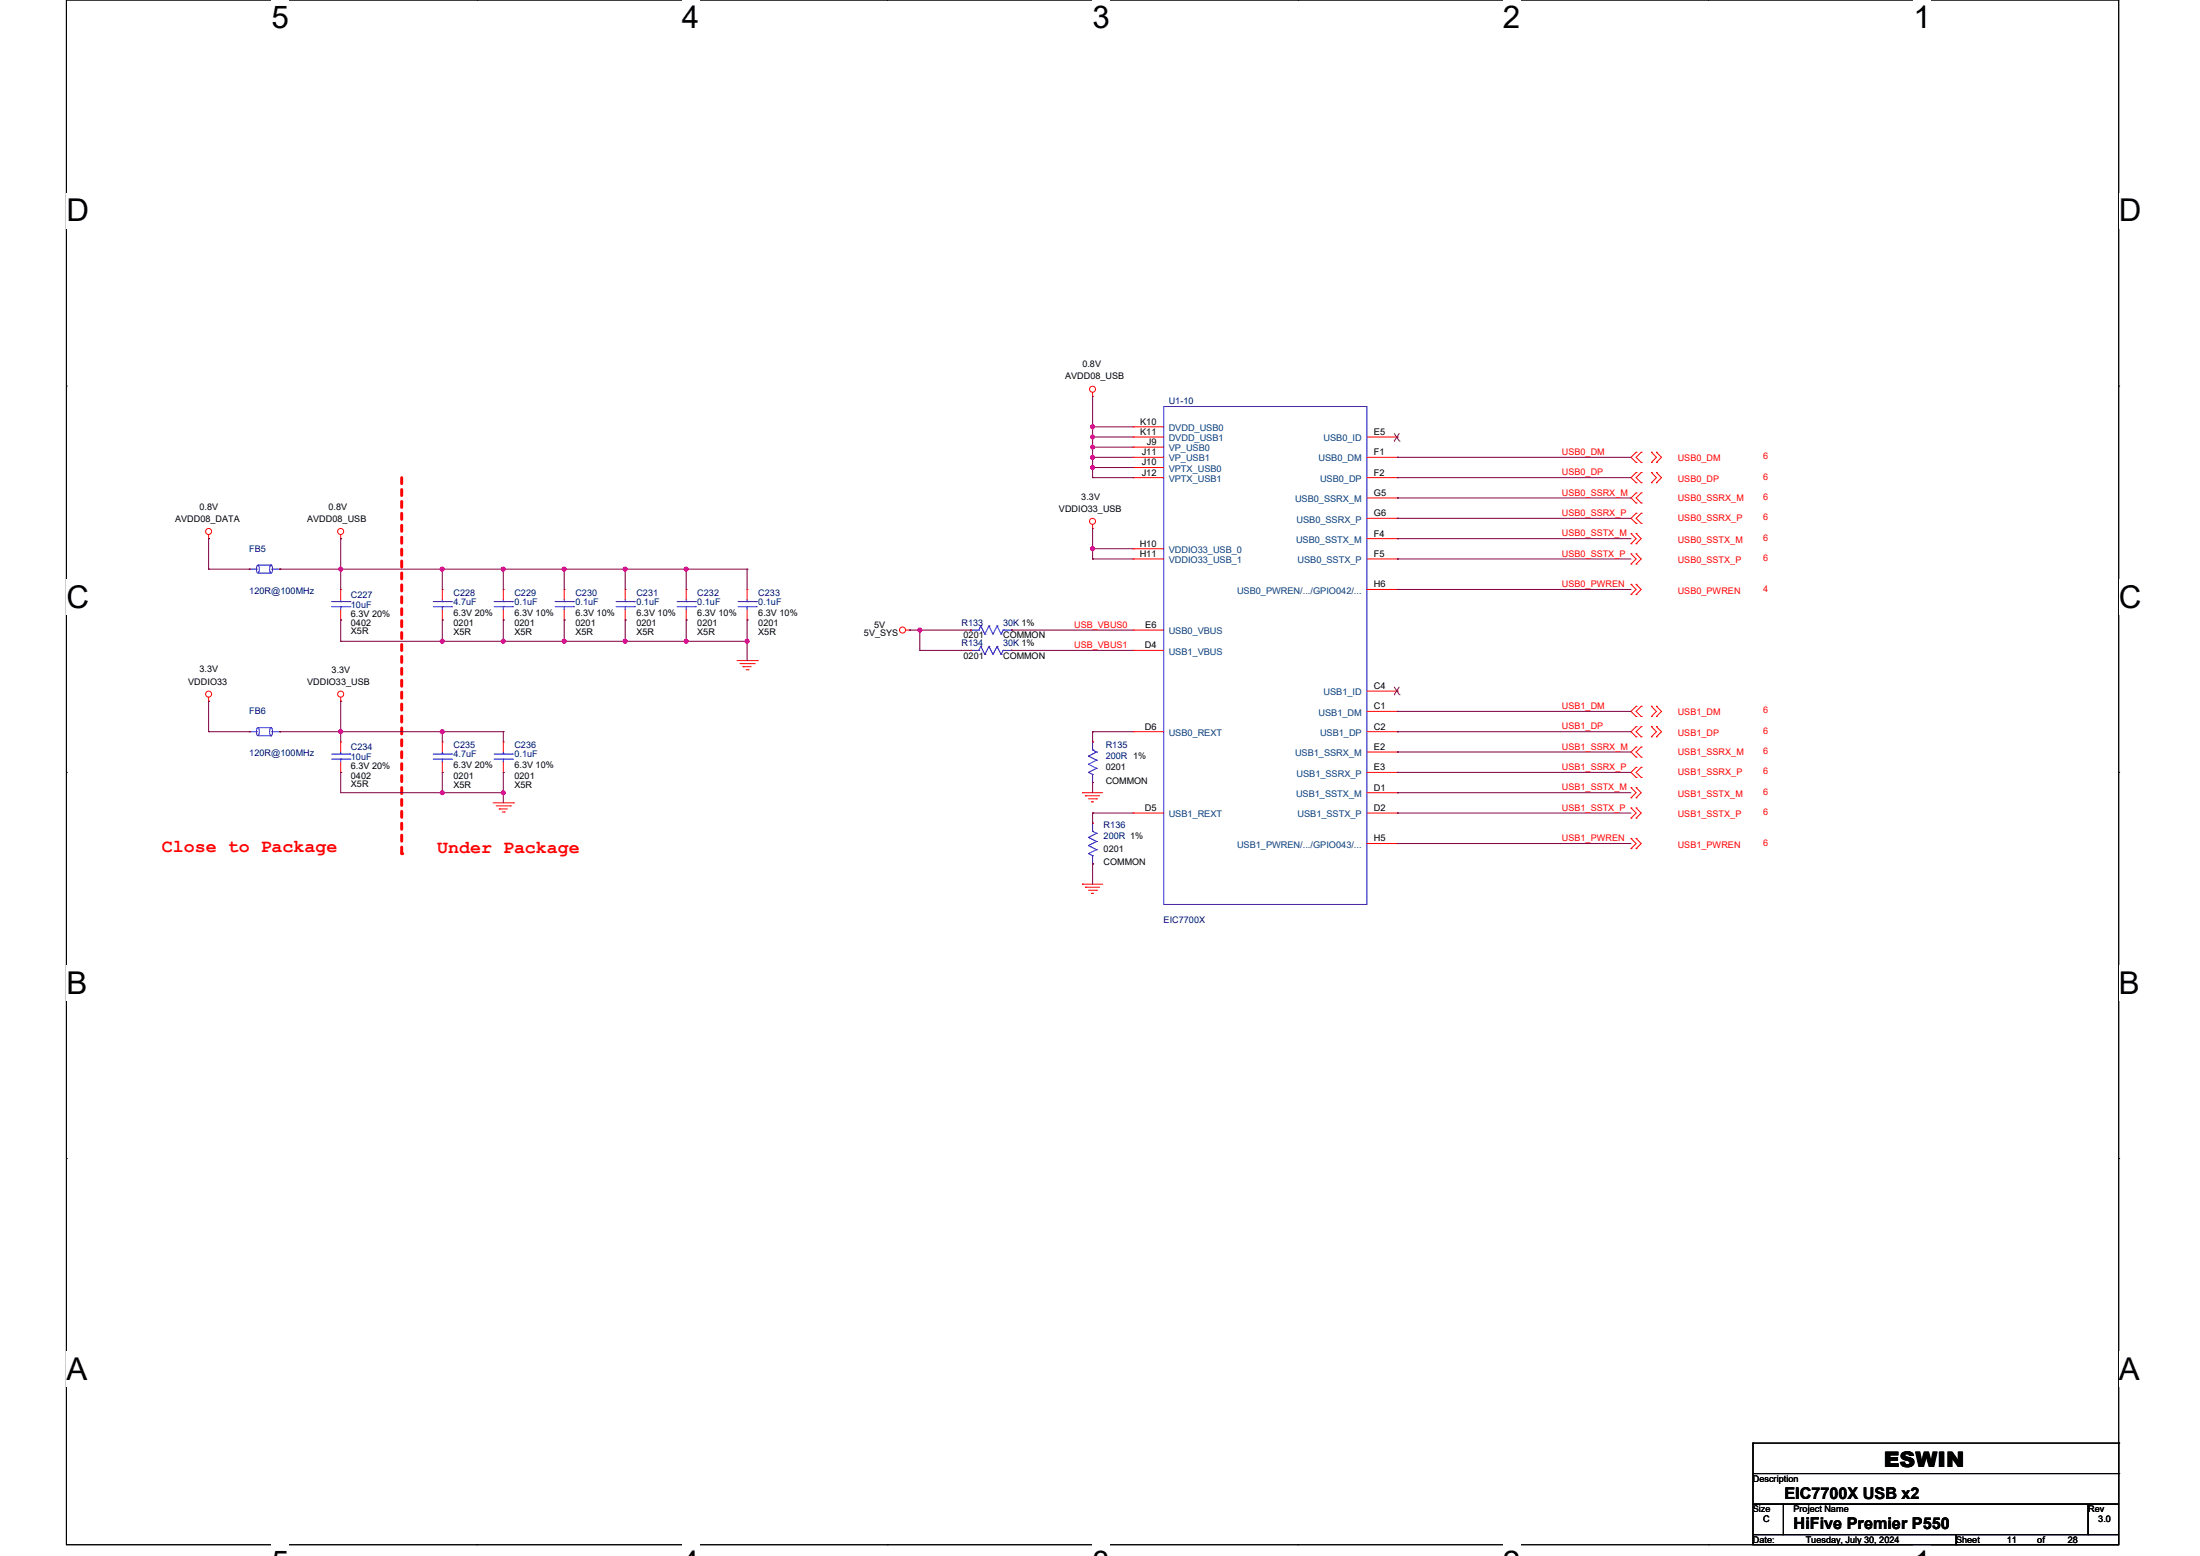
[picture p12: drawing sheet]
<svg xmlns="http://www.w3.org/2000/svg" width="297mm" height="210mm" viewBox="0 0 297 210" stroke-linecap="round" stroke-linejoin="round" font-family="sans-serif">
<path d="M9 0h277v208.5h-277z" fill="none" stroke="#000" stroke-width=".14"/>
<g fill="#fff">
<path d="M36.7 0h2.3v4.7h-2.3z"/>
<path d="M36.7 208.5h2.3v1.5h-2.3z"/>
</g>
<path d="M64.4 0h.1M64.4 208.5h.1" fill="none" stroke="#000" stroke-width=".14"/>
<g fill="#fff">
<path d="M92.1 0h2.3v4.7h-2.3z"/>
<path d="M92.1 208.5h2.3v1.5h-2.3z"/>
</g>
<path d="M119.8 0h.1M119.8 208.5h.1" fill="none" stroke="#000" stroke-width=".14"/>
<g fill="#fff">
<path d="M147.5 0h2.3v4.7h-2.3z"/>
<path d="M147.5 208.5h2.3v1.5h-2.3z"/>
</g>
<path d="M175.2 0h.1M175.2 208.5h.1" fill="none" stroke="#000" stroke-width=".14"/>
<g fill="#fff">
<path d="M202.9 0h2.3v4.7h-2.3z"/>
<path d="M202.9 208.5h2.3v1.5h-2.3z"/>
</g>
<path d="M230.6 0h.1M230.6 208.5h.1" fill="none" stroke="#000" stroke-width=".14"/>
<g fill="#fff">
<path d="M258.3 0h2.4v4.7h-2.4z"/>
<path d="M258.3 208.5h2.4v1.5h-2.4z"/>
<path d="M9 26.1h3v4.7h-3z"/>
<path d="M286 26.1h3.1v4.7h-3.1z"/>
<path d="M9 78.2h3v4.7h-3z"/>
<path d="M286 78.2h3.1v4.7h-3.1z"/>
</g>
<path d="M9 52.1h.1M286 52.1h.1" fill="none" stroke="#000" stroke-width=".14"/>
<g fill="#fff">
<path d="M9 130.3h2.8v4.7h-2.8z"/>
<path d="M286 130.3h2.9v4.7h-2.9z"/>
</g>
<path d="M9 104.2h.1M286 104.2h.1" fill="none" stroke="#000" stroke-width=".14"/>
<g fill="#fff">
<path d="M9 182.4h2.8v4.7h-2.8z"/>
<path d="M286 182.4h2.9v4.7h-2.9z"/>
</g>
<path d="M9 156.4h.1M286 156.4h.1" fill="none" stroke="#000" stroke-width=".14"/>
<path d="M54.2 64.5v50.7" fill="none" stroke="#f00" stroke-width=".4" stroke-dasharray=".8 .8"/>
<circle cx="54.2" cy="115.2" r=".2" fill="#f00" stroke-dasharray=".8 .8"/>
<g fill="none" stroke="#f00" stroke-width=".14">
<path d="M147.5 53.5h.1M147.5 52.9v.6M153 57.6h.1M153 59h.1M153 57.6h4.1M153 59h4.1M184.5 59h4.1M188.6 59h.1M28.2 72.7h.1M28.2 72.1v.6M33.7 76.8h.1M37.8 76.8h.1"/>
<path d="M46 72.7h.1M46 79.6h.1M46 72.1v.6M46 79.6v1.3M59.7 79.6h.1M59.7 79.6v1.3M67.9 79.6h.1M67.9 79.6v1.3M76.2 79.6h.1M76.2 79.6v1.3M84.4 79.6h.1M84.4 79.6v1.3"/>
<path d="M92.6 79.6h.1M92.6 79.6v1.3M100.9 79.6h.1M100.9 79.6v1.3M147.5 71.3h.1M147.5 70.8v.5M153 60.3h.1M153 61.7h.1M153 63.1h.1M153 64.5h.1M153 74.1h.1M153 75.4h.1"/>
<path d="M153 60.3h4.1M153 61.7h4.1M153 63.1h4.1M153 64.5h4.1M153 74.1h4.1M153 75.4h4.1M184.5 61.7h4.1M184.5 64.5h4.1M184.5 75.4h4.1M184.5 67.2h4.1M184.5 70h4.1M184.5 72.7h4.1"/>
<path d="M184.5 79.6h4.1M188.6 61.7h.1M188.6 64.5h.1M188.6 67.2h.1M188.6 70h.1M188.6 72.7h.1M188.6 75.4h.1M188.6 79.6h.1M220.2 73.4h.1M220.2 72h.1M220.2 76.1h.1M220.2 74.8h.1"/>
<path d="M220.2 78.9h.1M220.2 72l.7 .7-.7 .7M220.2 74.8l.7 .6-.7 .7M220.2 78.9l.7 .7-.7 .6M220.9 66.5h.1M220.9 67.9h.1M220.9 69.3h.1M220.9 70.6h.1M220.9 73.4h.1M220.9 72h.1M220.9 76.1h.1M220.9 74.8h.1"/>
<path d="M220.9 61h.1M220.9 62.4h.1M220.9 63.8h.1M220.9 65.2h.1M220.9 78.9h.1M220.9 66.5l-.7 .7 .7 .7M220.9 69.3l-.7 .7 .7 .6M220.9 72l.7 .7-.7 .7M220.9 74.8l.7 .6-.7 .7M220.9 61l-.7 .7 .7 .7M220.9 63.8l-.7 .7 .7 .7M220.9 78.9l.7 .7-.7 .6"/>
<path d="M221.6 67.9h.1M221.6 66.5h.1M221.6 70.6h.1M221.6 69.3h.1M221.6 62.4h.1M221.6 61h.1M221.6 65.2h.1M221.6 63.8h.1M221.6 66.5l-.7 .7 .7 .7M221.6 69.3l-.7 .7 .7 .6M221.6 61l-.7 .7 .7 .7M221.6 63.8l-.7 .7 .7 .7"/>
<path d="M222.9 62.4h.1M222.9 61h.1M222.9 65.2h.1M222.9 63.8h.1M222.9 61l.7 .7-.7 .7M222.9 63.8l.7 .7-.7 .7M223.6 62.4h.1M223.6 61h.1M223.6 65.2h.1M223.6 63.8h.1M223.6 61l.7 .7-.7 .7M223.6 63.8l.7 .7-.7 .7"/>
<path d="M28.2 94.6h.1M28.2 94.1v.5M33.7 98.8h.1M37.8 98.8h.1M46 94.6h.1M46 83.7h.1M46 82.3v1.4M46 94.1v.5M59.7 83.7h.1M59.7 82.3v1.4M67.9 83.7h.1M67.9 82.3v1.4"/>
<path d="M76.2 83.7h.1M76.2 82.3v1.4M84.4 83.7h.1M84.4 82.3v1.4M92.6 83.7h.1M92.6 82.3v1.4M99.5 89.2h2.7M99.9 89.6h1.9M100.3 90h.1M100.3 90h1.1M100.7 90.4h.3M100.9 83.7h.1"/>
<path d="M100.9 82.3v1.4M101 90.4h.1M101.8 89.6h.1M102.2 89.2h.1M122.3 85h.5M122.8 85h.1M131 85h.1M131 87.8h.1M136.5 85h.1M136.5 87.8h.1M153 85h.1M153 87.8h.1"/>
<path d="M153 98.8h.1M153 85h4.1M153 87.8h4.1M153 98.8h4.1M184.5 98.8h4.1M184.5 93.3h4.1M184.5 96h4.1M188.6 93.3h.1M188.6 96h.1M188.6 98.8h.1M220.2 80.2h.1M220.9 95.3h.1"/>
<path d="M220.9 96.7h.1M220.9 98.1h.1M220.9 99.4h.1M220.9 80.2h.1M220.9 95.3l-.7 .7 .7 .7M220.9 98.1l-.7 .7 .7 .6M221.6 96.7h.1M221.6 95.3h.1M221.6 99.4h.1M221.6 98.1h.1M221.6 95.3l-.7 .7 .7 .7M221.6 98.1l-.7 .7 .7 .6"/>
<path d="M222.9 96.7h.1M222.9 95.3h.1M222.9 99.4h.1M222.9 98.1h.1M222.9 95.3l.7 .7-.7 .7M222.9 98.1l.7 .7-.7 .6M223.6 96.7h.1M223.6 95.3h.1M223.6 99.4h.1M223.6 98.1h.1M223.6 95.3l.7 .7-.7 .7M223.6 98.1l.7 .7-.7 .6"/>
<path d="M46 100.1h.1M46 104.2h.1M46 100.1v1.4M46 102.9v1.3M59.7 100.1h.1M59.7 104.2h.1M59.7 100.1v1.4M59.7 102.9v1.3M66.6 108.4h2.7M67 108.8h1.9M67.4 109.2h.1M67.4 109.2h1.1"/>
<path d="M67.8 109.6h.3M67.9 100.1h.1M67.9 104.2h.1M67.9 100.1v1.4M67.9 102.9v1.3M68.1 109.6h.1M68.9 108.8h.1M69.3 108.4h.1M146.1 119.3h.1M146.1 107h.1M146.1 119.3h2.8M146.1 107h2.8"/>
<path d="M146.5 119.7h.1M146.5 107.4h.1M146.5 119.7h2M146.5 107.4h2M146.9 107.8h1.1M147.4 108.2h.1M147.4 108.2h.2M147.5 111.1h.1M147.5 116.6h.1M147.5 100.1h.1M147.5 105.6h.1M148 107.8h.1"/>
<path d="M153 109.7h.1M153 109.7h4.1M184.5 107h4.1M184.5 109.7h4.1M184.5 101.5h4.1M184.5 104.2h4.1M184.5 113.8h4.1M188.6 101.5h.1M188.6 104.2h.1M188.6 107h.1M188.6 109.7h.1M188.6 113.8h.1"/>
<path d="M220.2 107.7h.1M220.2 106.3h.1M220.2 110.4h.1M220.2 109h.1M220.2 114.5h.1M220.2 113.2h.1M220.2 106.3l.7 .7-.7 .7M220.2 109l.7 .7-.7 .7M220.2 113.2l.7 .6-.7 .7M220.9 100.8h.1M220.9 102.2h.1M220.9 103.6h.1"/>
<path d="M220.9 104.9h.1M220.9 107.7h.1M220.9 106.3h.1M220.9 110.4h.1M220.9 109h.1M220.9 114.5h.1M220.9 113.2h.1M220.9 100.8l-.7 .7 .7 .7M220.9 103.6l-.7 .6 .7 .7M220.9 106.3l.7 .7-.7 .7M220.9 109l.7 .7-.7 .7M220.9 113.2l.7 .6-.7 .7"/>
<path d="M221.6 102.2h.1M221.6 100.8h.1M221.6 104.9h.1M221.6 103.6h.1M221.6 100.8l-.7 .7 .7 .7M221.6 103.6l-.7 .6 .7 .7M146.9 120.2h1.1M147.4 120.6h.1M147.4 120.6h.2M148 120.2h.1"/>
<circle cx="147.5" cy="52.5" r=".4"/>
<circle cx="28.2" cy="71.7" r=".4"/>
<circle cx="46" cy="71.7" r=".41"/>
<circle cx="147.5" cy="70.4" r=".4"/>
<circle cx="28.2" cy="93.7" r=".4"/>
<circle cx="46" cy="93.7" r=".41"/>
<circle cx="121.8" cy="85" r=".41"/>
</g>
<path d="M236.7 198.9h49.3v4.1h-49.3zM236.7 194.8h.1M236.7 194.8v4.1M236.7 194.8h49.3M286 194.8h.1M286 198.9h.1M286 194.8v4.1M236.7 203h4.1v4.1h-4.1zM236.7 207.1h27.4v1.4h-27.4zM240.8 203h41.1v4.1h-41.1zM264.1 207.1h21.9v1.4h-21.9zM281.9 203h4.1v4.1h-4.1z" fill="none" stroke="#000" stroke-width=".14"/>
<g fill="none" stroke="#00f" stroke-width=".14">
<path d="M157.1 54.9h27.4v67.2h-27.4zM33.7 76.8h.1M33.7 76.8h1M34.7 76.3h.1a.84 .84 0 0 1 0 1 .83 .83 0 0 1-.1-1zM34.9 77.4h1.6M34.9 76.3h1.6M36.5 76.3h.1a.82 .82 0 0 1 0 1 .81 .81 0 0 1-.1-1zM36.5 77.4h.1M36.5 76.3h.1M36.7 76.8h1.1M37.8 76.8h.1M33.7 98.8h.1"/>
<path d="M33.7 98.8h1M34.7 98.3l.1-.1a.86 .86 0 0 1 0 1.1 .84 .84 0 0 1-.1-1zM34.9 99.3h1.6M34.9 98.2h1.6M36.5 98.3l.1-.1a.84 .84 0 0 1 0 1.1 .82 .82 0 0 1-.1-1zM36.5 99.3h.1M36.5 98.2h.1M36.7 98.8h1.1M37.8 98.8h.1M44.8 81.9h2.4M44.8 81.2h2.4M46 81.2h.1"/>
<path d="M46 81.9h.1M46 80.9v.3M46 81.9v.4M47.2 81.9h.1M47.2 81.2h.1M58.5 81.9h2.4M58.5 81.2h2.4M59.7 81.2h.1M59.7 81.9h.1M59.7 80.9v.3M59.7 81.9v.4M60.9 81.9h.1"/>
<path d="M60.9 81.2h.1M66.7 81.9h2.5M66.7 81.2h2.5M67.9 81.2h.1M67.9 81.9h.1M67.9 80.9v.3M67.9 81.9v.4M69.2 81.9h.1M69.2 81.2h.1M74.9 81.9h2.5M74.9 81.2h2.5M76.2 81.2h.1"/>
<path d="M76.2 81.9h.1M76.2 80.9v.3M76.2 81.9v.4M77.4 81.9h.1M77.4 81.2h.1M83.2 81.9h2.4M83.2 81.2h2.4M84.4 81.2h.1M84.4 81.9h.1M84.4 80.9v.3M84.4 81.9v.4M85.6 81.9h.1"/>
<path d="M85.6 81.2h.1M91.4 81.9h2.5M91.4 81.2h2.5M92.6 81.2h.1M92.6 81.9h.1M92.6 80.9v.3M92.6 81.9v.4M93.9 81.9h.1M93.9 81.2h.1M99.6 81.9h2.5M99.6 81.2h2.5M100.9 81.2h.1"/>
<path d="M100.9 81.9h.1M100.9 80.9v.3M100.9 81.9v.4M102.1 81.9h.1M102.1 81.2h.1M131 85h.1M131 87.8h.1M131 85h1.1M131 87.8h1.1M132.1 85h.1M132.1 87.8h.1M132.4 84.5h.1"/>
<path d="M132.4 87.2h.1M132.4 84.5l-.3 .5M132.4 84.5l.6 1.1M132.4 87.2l-.3 .6M132.4 87.2l.6 1.1M133 85.6h.1M133 88.3h.1M133.5 84.5h.1M133.5 87.2h.1M133.5 84.5l.6 1.1 .5-1.1M133.5 84.5l-.5 1.1M133.5 87.2l.6 1.1 .5-1.1"/>
<path d="M133.5 87.2l-.5 1.1M134.6 84.5h.1M134.6 87.2h.1M134.6 84.5l.5 1.1M134.6 87.2l.5 1.1M135.1 85.6h.1M135.1 88.3h.1M135.4 85h.1M135.4 87.8h.1M135.4 85l-.3 .6M135.4 85h1.1M135.4 87.8l-.3 .5"/>
<path d="M135.4 87.8h1.1M136.5 85h.1M136.5 87.8h.1M44.8 102.5h2.4M44.8 101.8h2.4M46 101.8h.1M46 102.5h.1M46 101.5v.3M46 102.5v.4M47.2 102.5h.1M47.2 101.8h.1M58.5 102.5h2.4"/>
<path d="M58.5 101.8h2.4M59.7 101.8h.1M59.7 102.5h.1M59.7 101.5v.3M59.7 102.5v.4M60.9 102.5h.1M60.9 101.8h.1M66.7 102.5h2.5M66.7 101.8h2.5M67.9 101.8h.1M67.9 102.5h.1M67.9 101.5v.3"/>
<path d="M67.9 102.5v.4M69.2 102.5h.1M69.2 101.8h.1M146.9 115.2h.1M146.9 113h.1M146.9 104.2h.1M146.9 102h.1M146.9 115.2l.6 .3M146.9 113l1.1 .6M146.9 104.2l.6 .3M146.9 102l1.1 .6M147.5 115.5h.1"/>
<path d="M147.5 112.2h.1M147.5 111.1h.1M147.5 116.6h.1M147.5 104.5h.1M147.5 101.2h.1M147.5 100.1h.1M147.5 105.6h.1M147.5 112.2l.5 .3M147.5 100.1v1.1M147.5 104.5v1.1M147.5 111.1v1.1M147.5 115.5v1.1"/>
<path d="M147.5 101.2l.5 .3M148 114.7h.1M148 113.6h.1M148 112.5h.1M148 103.7h.1M148 102.6h.1M148 101.5h.1M148 113.6l-1.1 .5 1.1 .6M148 114.7l-1.1 .5M148 112.5l-1.1 .5M148 102.6l-1.1 .5 1.1 .6M148 103.7l-1.1 .5"/>
<path d="M148 101.5l-1.1 .5"/>
</g>
<path d="M188.2 59.5h.1M188.2 58.5l.7 1M188.9 59.5h.1M188.9 58.5l-.7 1M188.2 93.8h.1M188.2 92.7l.7 1.1M188.9 93.8h.1M188.9 92.7l-.7 1.1" fill="none" stroke="#804000" stroke-width=".14"/>
<g fill="none" stroke="#800040" stroke-width=".14">
<path d="M147.5 57.6h.1M147.5 59h.1M147.5 57.6h5.5M147.5 53.5v11M147.5 59h5.5M28.2 72.7h.1M28.2 76.8h.1M28.2 72.7v4.1M28.2 76.8h5.5M37.8 76.8h63.1M46 76.8h.1M46 72.7h.1"/>
<path d="M46 72.7v6.9M59.7 76.8h.1M59.7 76.8v2.8M67.9 76.8h.1M67.9 76.8v2.8M76.2 76.8h.1M76.2 76.8v2.8M84.4 76.8h.1M84.4 76.8v2.8M92.6 76.8h.1M92.6 76.8v2.8M100.9 76.8h.1"/>
<path d="M100.9 76.8v2.8M147.5 74.1h.1M147.5 75.4h.1M147.5 60.3h.1M147.5 61.7h.1M147.5 63.1h.1M147.5 64.5h.1M147.5 74.1h5.5M147.5 71.3v4.1M147.5 75.4h5.5M147.5 61.7h5.5M147.5 64.5h5.5"/>
<path d="M147.5 60.3h5.5M147.5 63.1h5.5M153 64.5h.1M188.6 61.7h.1M188.6 64.5h.1M188.6 67.2h.1M188.6 70h.1M188.6 72.7h.1M188.6 75.4h.1M188.6 79.6h.1M188.6 75.4h31.6M188.6 61.7h31.6"/>
<path d="M188.6 64.5h31.6M188.6 67.2h31.6M188.6 70h31.6M188.6 72.7h31.6M188.6 79.6h31.6M28.2 94.6h.1M28.2 98.8h.1M28.2 98.8h5.5M28.2 94.6v4.2M37.8 98.8h30.1M46 86.6h.1M46 83.7h.1"/>
<path d="M46 94.6h.1M46 98.8h.1M46 83.7v2.9M46 94.6v5.5M46 86.6h54.9M59.7 86.6h.1M59.7 83.7h.1M59.7 98.8h.1M59.7 83.7v2.9M59.7 98.8v1.3M67.9 86.6h.1M67.9 83.7h.1"/>
<path d="M67.9 98.8h.1M67.9 83.7v2.9M67.9 98.8v1.3M76.2 83.7h.1M76.2 86.6h.1M76.2 83.7v2.9M84.4 83.7h.1M84.4 86.6h.1M84.4 83.7v2.9M92.6 83.7h.1M92.6 86.6h.1M92.6 83.7v2.9"/>
<path d="M100.9 83.7h.1M100.9 86.6h.1M100.9 83.7v5.5M122.8 85h.1M122.8 85h8.2M124.2 87.8h.1M124.2 85h.1M124.2 87.8h6.8M124.2 85v2.8M136.5 87.8h.1M136.5 85h.1M136.5 87.8h16.5"/>
<path d="M136.5 85h16.5M147.5 98.8h.1M147.5 98.8v1.3M147.5 98.8h5.5M188.6 96h.1M188.6 98.8h.1M188.6 98.8h31.6M188.6 96h31.6M46 104.2h.1M46 104.2v2.8h21.9M59.7 107h.1M59.7 104.2h.1"/>
<path d="M59.7 104.2v2.8M67.9 104.2h.1M67.9 107h.1M67.9 104.2v4.2M147.5 109.7h.1M147.5 116.6h.1M147.5 105.6h.1M147.5 105.6v1.4M147.5 109.7v1.4M147.5 116.6v2.7M147.5 109.7h5.5M188.6 101.5h.1"/>
<path d="M188.6 104.2h.1M188.6 107h.1M188.6 109.7h.1M188.6 113.8h.1M188.6 109.7h31.6M188.6 101.5h31.6M188.6 104.2h31.6M188.6 107h31.6M188.6 113.8h31.6"/>
</g>
<g fill="#f0f" stroke="#f0f" stroke-width=".14">
<circle cx="147.5" cy="74.1" r=".27"/>
<circle cx="67.9" cy="86.5" r=".27"/>
<circle cx="59.7" cy="86.5" r=".27"/>
<circle cx="46" cy="76.8" r=".27"/>
<circle cx="84.4" cy="86.5" r=".27"/>
<circle cx="76.2" cy="86.5" r=".27"/>
<circle cx="100.9" cy="86.5" r=".27"/>
<circle cx="92.6" cy="86.5" r=".27"/>
<circle cx="46" cy="98.7" r=".27"/>
<circle cx="147.5" cy="57.6" r=".27"/>
<circle cx="147.5" cy="59" r=".27"/>
<circle cx="147.5" cy="60.3" r=".27"/>
<circle cx="147.5" cy="61.7" r=".27"/>
<circle cx="147.5" cy="63.1" r=".27"/>
<circle cx="92.6" cy="76.8" r=".27"/>
<circle cx="84.4" cy="76.8" r=".27"/>
<circle cx="76.2" cy="76.8" r=".27"/>
<circle cx="67.9" cy="76.8" r=".27"/>
<circle cx="59.7" cy="76.8" r=".27"/>
<circle cx="59.7" cy="98.7" r=".27"/>
<circle cx="67.9" cy="107" r=".27"/>
<circle cx="59.7" cy="107" r=".27"/>
<circle cx="124.2" cy="85" r=".27"/>
</g>
<g font-size="4.2">
<text x="36.7" y="3.8">5</text>
<text x="92.1" y="3.8">4</text>
<text x="147.5" y="3.8">3</text>
<text x="202.9" y="3.8">2</text>
<text x="258.3" y="3.8">1</text>
<text x="9" y="29.9">D</text>
<text x="286" y="29.9">D</text>
<text x="9" y="82">C</text>
<text x="286" y="82">C</text>
<text x="9" y="134.1">B</text>
<text x="286" y="134.1">B</text>
<text x="9" y="186.2">A</text>
<text x="286" y="186.2">A</text>
</g>
<text font-size="2.9" x="254.3" y="197.9">ESWIN</text>
<g font-size="2.5" fill="#f00">
<text x="21.9" y="115">Close to Package</text>
<text x="59" y="115.1">Under Package</text>
</g>
<g font-size="2.2">
<text x="240.9" y="202.3">EIC7700X USB x2</text>
<text x="242.1" y="206.4">HiFive Premier P550</text>
</g>
<g font-size="1.2">
<text x="143.8" y="51.2">AVDD08_USB</text>
<text x="146.1" y="49.5">0.8V</text>
<text x="153.9" y="57.3">K10</text>
<text x="153.9" y="58.7">K11</text>
<text x="185.5" y="58.7">E5</text>
<text x="154.1" y="61.4">J11</text>
<text x="154.1" y="62.8">J10</text>
<text x="154.1" y="64.2">J12</text>
<text x="154.8" y="60.1">J9</text>
<text x="185.5" y="61.4">F1</text>
<text x="185.5" y="64.2">F2</text>
<text x="23.6" y="70.5">AVDD08_DATA</text>
<text x="26.9" y="68.9">0.8V</text>
<text x="41.5" y="70.5">AVDD08_USB</text>
<text x="44.4" y="68.9">0.8V</text>
<text x="143" y="69.1">VDDIO33_USB</text>
<text x="146" y="67.5">3.3V</text>
<text x="185.5" y="66.9">G5</text>
<text x="185.5" y="69.7">G6</text>
<text x="153.9" y="73.8">H10</text>
<text x="153.9" y="75.2">H11</text>
<text x="185.5" y="72.4">F4</text>
<text x="185.5" y="75.2">F5</text>
<text x="47.4" y="83.3">6.3V 20%</text>
<text x="61.2" y="83.1">6.3V 20%</text>
<text x="69.4" y="83.1">6.3V 10%</text>
<text x="77.7" y="83.1">6.3V 10%</text>
<text x="85.9" y="83.1">6.3V 10%</text>
<text x="94.1" y="83.1">6.3V 10%</text>
<text x="102.4" y="83.1">6.3V 10%</text>
<text x="185.5" y="79.3">H6</text>
<text x="47.4" y="84.5">0402</text>
<text x="47.4" y="85.6">X5R</text>
<text x="61.2" y="84.5">0201</text>
<text x="61.2" y="85.7">X5R</text>
<text x="69.4" y="84.5">0201</text>
<text x="69.4" y="85.7">X5R</text>
<text x="77.7" y="84.5">0201</text>
<text x="77.7" y="85.7">X5R</text>
<text x="85.9" y="84.5">0201</text>
<text x="85.9" y="85.7">X5R</text>
<text x="94.1" y="84.5">0201</text>
<text x="94.1" y="85.7">X5R</text>
<text x="102.4" y="84.5">0201</text>
<text x="102.4" y="85.7">X5R</text>
<text x="116.6" y="85.9">5V_SYS</text>
<text x="118" y="84.8">5V</text>
<text x="130.1" y="86.1">0201</text>
<text x="130.1" y="88.9">0201</text>
<text x="135.4" y="86.1">COMMON</text>
<text x="135.4" y="88.9">COMMON</text>
<text x="154.6" y="87.5">D4</text>
<text x="154.6" y="84.8">E6</text>
<text x="25.4" y="92.4">VDDIO33</text>
<text x="26.9" y="90.7">3.3V</text>
<text x="41.5" y="92.4">VDDIO33_USB</text>
<text x="44.8" y="90.8">3.3V</text>
<text x="185.5" y="93">C4</text>
<text x="185.5" y="95.7">C1</text>
<text x="154.6" y="98.5">D6</text>
<text x="185.5" y="98.5">C2</text>
<text x="185.5" y="101.2">E2</text>
<text x="47.4" y="103.8">6.3V 20%</text>
<text x="47.4" y="105.1">0402</text>
<text x="47.4" y="106.2">X5R</text>
<text x="61.2" y="103.7">6.3V 20%</text>
<text x="61.2" y="105.1">0201</text>
<text x="61.2" y="106.3">X5R</text>
<text x="69.4" y="103.7">6.3V 10%</text>
<text x="69.4" y="105.1">0201</text>
<text x="69.4" y="106.3">X5R</text>
<text x="149.3" y="104">0201</text>
<text x="149.3" y="105.7">COMMON</text>
<text x="185.5" y="104">E3</text>
<text x="185.5" y="106.7">D1</text>
<text x="154.6" y="109.4">D5</text>
<text x="185.5" y="109.4">D2</text>
<text x="185.5" y="113.6">H5</text>
<text x="149" y="114.9">0201</text>
<text x="149" y="116.7">COMMON</text>
<text x="236.6" y="200">Description</text>
<text x="236.6" y="204.1">Size</text>
<text x="236.6" y="208.2">Date:</text>
<text x="238" y="205.5">C</text>
<text x="242.1" y="204.1">Project Name</text>
<text x="243.8" y="208.2">Tuesday, July 30, 2024</text>
<text x="264.1" y="208.2">Sheet</text>
<text x="270.9" y="208.2">11</text>
<text x="275" y="208.2">of</text>
<text x="279.2" y="208.2">28</text>
<text x="281.9" y="204.1">Rev</text>
<text x="283.3" y="205.5">3.0</text>
</g>
<g font-size="1.2" fill="#000080">
<text x="157.8" y="54.6">U1-10</text>
<text x="33.7" y="74.5">FB5</text>
<text x="33.7" y="80.1">120R@100MHz</text>
<text x="47.4" y="80.7">C227</text>
<text x="47.4" y="82">10uF</text>
<text x="61.2" y="80.4">C228</text>
<text x="61.2" y="81.6">4.7uF</text>
<text x="69.4" y="80.4">C229</text>
<text x="69.4" y="81.6">0.1uF</text>
<text x="77.7" y="80.4">C230</text>
<text x="77.7" y="81.6">0.1uF</text>
<text x="85.9" y="80.4">C231</text>
<text x="85.9" y="81.6">0.1uF</text>
<text x="94.1" y="80.4">C232</text>
<text x="94.1" y="81.6">0.1uF</text>
<text x="102.4" y="80.4">C233</text>
<text x="102.4" y="81.6">0.1uF</text>
<text x="129.8" y="84.5">R133</text>
<text x="129.8" y="87.2">R134</text>
<text x="135.4" y="84.5">30K 1%</text>
<text x="135.4" y="87.2">30K 1%</text>
<text x="33.7" y="96.4">FB6</text>
<text x="47.4" y="101.2">C234</text>
<text x="61.2" y="101">C235</text>
<text x="69.4" y="101">C236</text>
<text x="149.3" y="101">R135</text>
<text x="33.7" y="102.1">120R@100MHz</text>
<text x="47.4" y="102.6">10uF</text>
<text x="61.2" y="102.2">4.7uF</text>
<text x="69.4" y="102.2">0.1uF</text>
<text x="149.3" y="102.5">200R 1%</text>
<text x="149" y="111.8">R136</text>
<text x="149" y="113.3">200R 1%</text>
<text x="157.1" y="124.5">EIC7700X</text>
</g>
<g font-size="1.2" fill="#004080">
<text x="157.8" y="58.2">DVDD_USB0</text>
<text x="157.8" y="59.5">DVDD_USB1</text>
<text x="178.7" y="59.5">USB0_ID</text>
<text x="157.8" y="60.9">VP_USB0</text>
<text x="157.8" y="62.3">VP_USB1</text>
<text x="157.8" y="63.7">VPTX_USB0</text>
<text x="157.8" y="65">VPTX_USB1</text>
<text x="178" y="62.3">USB0_DM</text>
<text x="178.2" y="65">USB0_DP</text>
<text x="174.8" y="67.8">USB0_SSRX_M</text>
<text x="175" y="70.5">USB0_SSRX_P</text>
<text x="157.8" y="74.6">VDDIO33_USB_0</text>
<text x="157.8" y="76">VDDIO33_USB_1</text>
<text x="175" y="73.3">USB0_SSTX_M</text>
<text x="175.2" y="76">USB0_SSTX_P</text>
<text x="167" y="80.1">USB0_PWREN/.../GPIO042/...</text>
<text x="157.8" y="85.6">USB0_VBUS</text>
<text x="157.8" y="88.3">USB1_VBUS</text>
<text x="178.7" y="93.8">USB1_ID</text>
<text x="157.8" y="99.3">USB0_REXT</text>
<text x="178" y="96.6">USB1_DM</text>
<text x="178.2" y="99.3">USB1_DP</text>
<text x="174.8" y="102.1">USB1_SSRX_M</text>
<text x="175" y="107.5">USB1_SSTX_M</text>
<text x="175" y="104.8">USB1_SSRX_P</text>
<text x="157.8" y="110.3">USB1_REXT</text>
<text x="175.2" y="110.3">USB1_SSTX_P</text>
<text x="167" y="114.4">USB1_PWREN/.../GPIO043/...</text>
</g>
<g font-size="1.2" fill="#f00">
<text x="210.9" y="61.4">USB0_DM</text>
<text x="210.9" y="64.1">USB0_DP</text>
<text x="226.5" y="62.3">USB0_DM</text>
<text x="226.5" y="65">USB0_DP</text>
<text x="238" y="62">6</text>
<text x="238" y="64.7">6</text>
<text x="210.9" y="66.9">USB0_SSRX_M</text>
<text x="210.9" y="69.6">USB0_SSRX_P</text>
<text x="226.5" y="67.6">USB0_SSRX_M</text>
<text x="226.5" y="70.4">USB0_SSRX_P</text>
<text x="238" y="67.5">6</text>
<text x="238" y="70.2">6</text>
<text x="210.9" y="72.4">USB0_SSTX_M</text>
<text x="210.9" y="75.1">USB0_SSTX_P</text>
<text x="226.5" y="73.2">USB0_SSTX_M</text>
<text x="226.5" y="76">USB0_SSTX_P</text>
<text x="238" y="73">6</text>
<text x="238" y="75.7">6</text>
<text x="210.9" y="79.2">USB0_PWREN</text>
<text x="226.5" y="80.1">USB0_PWREN</text>
<text x="238" y="79.8">4</text>
<text x="145" y="87.5">USB_VBUS1</text>
<text x="145" y="84.7">USB_VBUS0</text>
<text x="210.9" y="95.7">USB1_DM</text>
<text x="210.9" y="98.4">USB1_DP</text>
<text x="210.9" y="101.2">USB1_SSRX_M</text>
<text x="226.5" y="96.6">USB1_DM</text>
<text x="226.5" y="99.3">USB1_DP</text>
<text x="226.5" y="101.9">USB1_SSRX_M</text>
<text x="238" y="96.3">6</text>
<text x="238" y="99">6</text>
<text x="238" y="101.8">6</text>
<text x="210.9" y="103.9">USB1_SSRX_P</text>
<text x="210.9" y="106.7">USB1_SSTX_M</text>
<text x="226.5" y="104.7">USB1_SSRX_P</text>
<text x="226.5" y="107.5">USB1_SSTX_M</text>
<text x="238" y="104.5">6</text>
<text x="238" y="107.3">6</text>
<text x="210.9" y="109.4">USB1_SSTX_P</text>
<text x="210.9" y="113.5">USB1_PWREN</text>
<text x="226.5" y="110.3">USB1_SSTX_P</text>
<text x="238" y="110">6</text>
<text x="226.5" y="114.4">USB1_PWREN</text>
<text x="238" y="114.1">6</text>
</g>
</svg>
